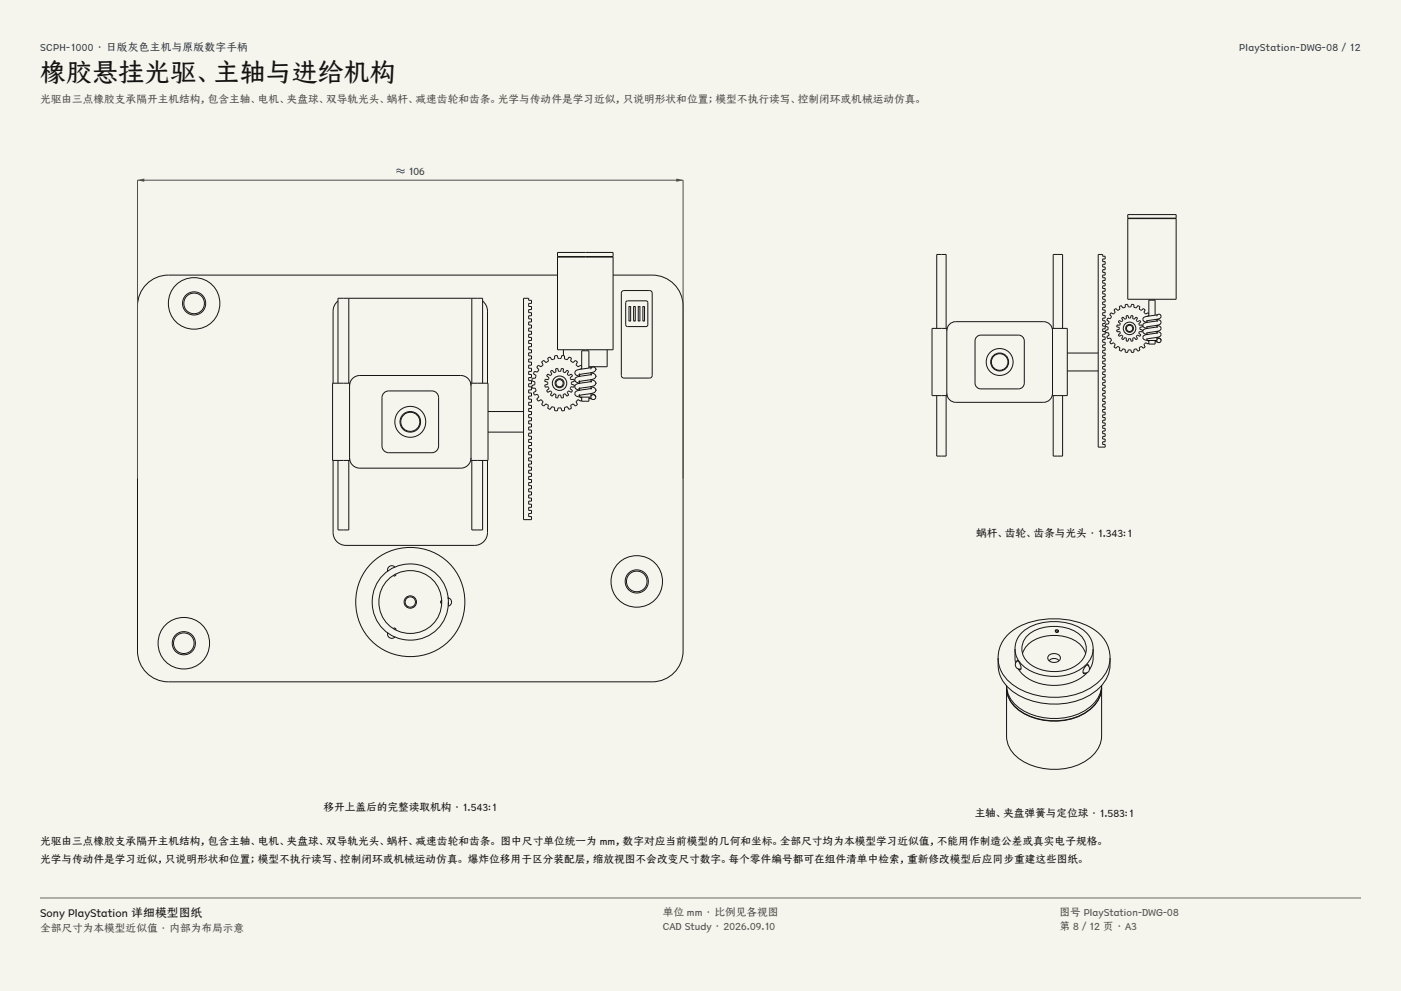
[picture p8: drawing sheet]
<svg xmlns="http://www.w3.org/2000/svg" width="420mm" height="297mm" viewBox="0 0 420 297" stroke-linecap="round" stroke-linejoin="round" font-family="sans-serif">
<g fill="#f5f4ed">
<path d="M0 0h420v297h-420z"/>
<path d="M12 12h396v275h-396z"/>
</g>
<g fill="none" stroke="#141413" stroke-width=".3">
<path d="M167.1 77h16.7v27.8h-16.7zM167.1 75.7h16.7v1.2h-16.7zM101.3 90.2l-1.1 1.4-.3 1.6v21.6M104.6 89.4h-3.3v25.4M104.6 89.4v25.4M104.6 89.4h36.8M141.4 89.4h3.3v25.4M141.4 89.4v25.4M144.7 90.2l1.1 1.4 .3 1.6v21.6M156.9 89.4h1.6v.6h.8v.9h-.8v1h.8v.9h-.8v.9h.8v.9h-.8v1h.8v.9h-.8v.9h.8v.9h-.8v1h.8v.9h-.8v.9h.8v.9h-.8v1h.8v.9h-.8v.9h.8v.9h-.8v1h.8v.9h-.8v.9h.8v.9h-.8v1h.8v.9h-.8v.9h.8v1h-.8v.9h.8v.9h-.8v.9h.8v1h-.8v.9h.8v.9h-.8v.9h.8v1h-.8v.9h.8v.9h-.8v.9h.8v1h-.8v.9h.8v.9h-.8v.9h.8v1h-.8v.9h.8v.9h-.8v.9h.8v1h-.8v.9h.8v.9h-.8v.9h.8v1h-.8v.9h.8v.9h-.8v.9h.8v1h-.8v.9h.8v.9h-.8v1h.8v.9h-.8v.9h.8v.9h-.8v1h.8v.9h-.8v.9h.8v.9h-.8v1h.8v.9h-.8v.9h.8v.9h-.8v1h.8v.9h-.8v.9h.8v.9h-2.4zM167.1 82.4h-116.6a9.3 9.3 0 0 0-9.3 9.3v103.4a9.3 9.3 0 0 0 9.3 9.2h145a9.3 9.3 0 0 0 9.3-9.2v-103.4a9.3 9.3 0 0 0-9.3-9.3h-11.7M186.5 87.3l.5-.2h7.8a.77 .77 0 0 1 .7 .7v24.7a.77 .77 0 0 1-.7 .8h-7.8a.77 .77 0 0 1-.7-.8v-24.7z"/>
<path d="M187.6 90.4l.5-.2h5.6l.4 .2 .1 6.9-.3 .5-5.8 .1-.5-.3zM189 91.9h-.4v4.2l.4 .1M189.1 91.9v4.2M190 91.9v4.2M190 91.9h.4v4.2l-.4 .1M191.8 91.9h-.4l-.1 4.2 .5 .1M191.8 91.9v4.2M192.8 91.9h.4v4.2l-.4 .1zM104.8 115.6a3.1 3.1 0 0 1 3.1-3.1h30.2a3.1 3.1 0 0 1 3.1 3.1M104.8 115.6v21.6M104.8 115.1v.5M104.9 115v-.2h-5.2v23.2h5.2v-.2"/>
<path d="M115.1 117.8l1.4-.6h13a2.01 2.01 0 0 1 2 2v14.5a2.01 2.01 0 0 1-2 2h-13a2.01 2.01 0 0 1-2-2v-14.5zM141.1 115v-.2h5.2v23.2h-5.2M141.2 115.1v.5M141.2 115.6v21.6M164.2 112.1l.8 .5 .5-.5-.5-.8 .5-.3 .6 .7 .6-.2-.1-1 .6-.1 .2 .9h.7l.2-.9 .6 .1-.1 1 .6 .2 .6-.7 .5 .3-.5 .8 .5 .5 .8-.5 .3 .5-.7 .6 .2 .6 1-.1 .1 .6-.9 .2v.7l.9 .2-.1 .6-1-.1-.2 .6 .7 .6-.3 .5-.8-.5-.5 .5 .5 .8-.5 .3-.6-.7-.6 .2 .1 1-.6 .1-.2-.9h-.7l-.2 .9-.6-.1 .1-1-.6-.2-.6 .7-.5-.3 .5-.8-.5-.5-.8 .5-.3-.5 .7-.6-.2-.6-1 .1-.1-.6 .9-.2v-.7l-.9-.2 .1-.6 1 .1 .2-.6-.7-.6zM168.9 104.8v1.8M173.3 109.9h.1M173.3 109.9l-.6-.6 .4-.8-.6-.5-.7 .7-.7-.5 .2-.9-.7-.3-.5 .8-.9-.2v-1l-.8-.1-.2 1h-.9l-.2-1-.8 .1-.1 1-.8 .2-.5-.8-.7 .3 .2 .9-.7 .5-.7-.7-.6 .5 .4 .8-.6 .6-.8-.4-.5 .6 .7 .7-.5 .7-.9-.2-.3 .7 .8 .5-.2 .8-1 .1-.1 .8 1 .2v.9l-1 .2 .1 .8 1 .1 .2 .8-.8 .5 .3 .7 .9-.2 .5 .7-.7 .7 .5 .6 .8-.4 .6 .6-.4 .8 .6 .5 .7-.7 .7 .5-.2 .9 .7 .3 .5-.8 .8 .2 .1 .9 .8 .2 .2-1h.9l.2 1 .8-.2v-.9l.9-.2 .5 .8 .7-.3-.2-.9 .7-.5 .7 .7 .6-.5-.4-.8 .6-.6 .8 .4 .3-.3M173.8 110.7h.1M173.8 112.2v.6M173.8 114.3v.6M173.8 116.4v.6"/>
<path d="M173.8 118.5v.5M173.9 119l.5 .1M174.1 119l.3 .4M174.4 119v1.2h.5h1.6v-1.2M174.4 110.3l-.3 .4M174.4 109.8l-.3-.3-.8 .4M176.5 119.4l.9 .2M176.5 110.3v-5.2h-2.1v5.5M177.1 110.7l.3-.6-3.5 .6a1.17 1.17 0 0 0-1.5 1.4l.5 .4 .9 .2M177.1 119a.74 .74 0 0 0 .8 .7 .74 .74 0 0 0 .7-.7M177.2 116.7l.2-.3-3.6 .6a1.05 1.05 0 0 0-1.2 .4 1.05 1.05 0 0 0 .1 1.3l1.1 .3M177.2 114.6l.2-.3-3.6 .6a1.07 1.07 0 0 0-1.2 .3 1.07 1.07 0 0 0 0 1.3l1.2 .4"/>
<path d="M177.2 112.5l.2-.3-3.6 .6a1.07 1.07 0 0 0-1.2 .3 1.07 1.07 0 0 0 0 1.3l1.2 .4M177.2 118.8a.74 .74 0 0 1 .8-.5 .74 .74 0 0 1 .6 .7M177.2 118.8v.2h-3.4M177.2 118.8v-.8a1.29 1.29 0 0 1 1.4 1M177.2 115.9l.2 .1a1.12 1.12 0 0 1 1.2 .9M177.2 113.8l.2 .1a1.12 1.12 0 0 1 1.2 .9M177.2 111.8h.2a1.11 1.11 0 0 1 1.2 1M177.2 118.8h.1M177.2 111.7v.6M177.2 113.8v.6M177.2 115.9v.5M177.4 110.1l.8-.1 .4 .7"/>
<path d="M178.6 116.9a1.56 1.56 0 0 1-1.8 1.1l-3.3 .5 .3-.3M178.6 116.9h.1M178.6 114.8a2.11 2.11 0 0 1-2.3 1.2l-2.8 .5 .3-.4M178.6 114.8h.1M178.6 112.8a2.11 2.11 0 0 1-2.3 1.1l-2.8 .5 .3-.4M178.6 112.8h.1M178.6 110.7a2.11 2.11 0 0 1-2.3 1.1l-2.8 .5 .3-.3M178.6 110.7h.1M182 104.8v5.1h-5.5M99.9 138v21.6a3.9 3.9 0 0 0 3.8 3.9h38.6a3.9 3.9 0 0 0 3.8-3.9v-21.6M101.3 138v20.8h3.3v-20.8M104.8 137.2a3.1 3.1 0 0 0 3.1 3.1h30.2a3.1 3.1 0 0 0 3.1-3.1"/>
<path d="M104.8 137.2v.5M141.2 137.2v.5M141.4 138v20.8h3.3v-20.8M146.3 123.3h10.6M146.3 129.5h10.6M118.4 170a1.26 1.26 0 0 0-1.6-.3 1.26 1.26 0 0 0-.6 1.5M118.6 172.1l.1 .3-.5 .3-.2-.2M132.4 179.9v.4M134.3 179l.1 .5M134.4 179.2a1.27 1.27 0 0 1 1 1.2 1.27 1.27 0 0 1-1 1.3M116.2 189.6a1.26 1.26 0 0 0 .6 1.5 1.26 1.26 0 0 0 1.6-.2M118 188.4l.2-.3 .5 .4-.1 .2"/>
<path d="M132.4 180.1h-.3v.7l.3 .1M134.4 180.4v.9"/>
<circle cx="58.2" cy="90.9" r="7.7"/>
<circle cx="58.2" cy="90.9" r="3.5"/>
<circle cx="58.2" cy="90.9" r="3.1"/>
<circle cx="188.6" cy="96.1" r=".03"/>
<circle cx="188.6" cy="91.9" r=".03"/>
<circle cx="189" cy="96.1" r=".03"/>
<circle cx="189" cy="91.9" r=".03"/>
<circle cx="190" cy="91.9" r=".03"/>
<circle cx="190" cy="96.1" r=".03"/>
<circle cx="190.4" cy="96.1" r=".03"/>
<circle cx="190.4" cy="91.9" r=".03"/>
<circle cx="191.4" cy="96.1" r=".03"/>
<circle cx="191.4" cy="91.9" r=".03"/>
<circle cx="191.8" cy="91.9" r=".03"/>
<circle cx="191.8" cy="96.1" r=".03"/>
<circle cx="192.8" cy="96.1" r=".03"/>
<circle cx="192.8" cy="91.9" r=".03"/>
<circle cx="193.2" cy="91.9" r=".03"/>
<circle cx="193.2" cy="96.1" r=".03"/>
<circle cx="167.7" cy="114.8" r="2.17"/>
<circle cx="167.7" cy="114.9" r="1.35"/>
<circle cx="167.7" cy="114.9" r="1.08"/>
<circle cx="123" cy="126.4" r="4.6"/>
<circle cx="123" cy="126.4" r="3.1"/>
<circle cx="123" cy="126.4" r="2.86"/>
<circle cx="190.9" cy="174.3" r="7.7"/>
<circle cx="190.9" cy="174.3" r="3.5"/>
<circle cx="190.9" cy="174.3" r="3.1"/>
<circle cx="55.1" cy="192.8" r="7.7"/>
<circle cx="55.1" cy="192.8" r="3.5"/>
<circle cx="55.1" cy="192.8" r="3.1"/>
<circle cx="122.9" cy="180.4" r="16.4"/>
<circle cx="123" cy="180.4" r="11.5"/>
<circle cx="123" cy="180.4" r="9.4"/>
<circle cx="123" cy="180.4" r="1.86"/>
<circle cx="123" cy="180.4" r="1.55"/>
</g>
<path d="M41.2 143.4v-89.4h163.6v89.4" fill="none" stroke="#504e49" stroke-width=".3"/>
<g fill="#504e49">
<path d="M41.2 54l2.1-.5v1z"/>
<path d="M202.7 53.5l2.1 .5-2.1 .5z"/>
</g>
<g fill="none" stroke="#141413" stroke-width=".3">
<path d="M329.2 76.3h1.4v.5h.7v.8h-.7v.8h.7v.8h-.7v.8h.7v.8h-.7v.8h.7v.8h-.7v.8h.7v.9h-.7v.8h.7v.8h-.7v.8h.7v.8h-.7v.8h.7v.8h-.7v.8h.7v.8h-.7v.8h.7v.8h-.7v.8h.7v.8h-.7v.8h.7v.8h-.7v.8h.7v.8h-.7v.8h.7v.9h-.7v.8h.7v.8h-.7v.8h.7v.8h-.7v.8h.7v.8h-.7v.8h.7v.8h-.7v.8h.7v.8h-.7v.8h.7v.8h-.7v.8h.7v.8h-.7v.8h.7v.8h-.7v.9h.7v.8h-.7v.8h.7v.8h-.7v.8h.7v.8h-.7v.8h.7v.8h-.7v.8h.7v.8h-.7v.8h.7v.8h-.7v.8h.7v.8h-.7v.8h.7v.8h-.7v.8h.7v.8h-.7v.9h.7v.8h-.7v.8h.7v.8h-.7v.8h.7v.8h-.7v.8h.7v.8h-.7v.8h.7v.8h-2.1zM338.1 65.5h14.5v24.2h-14.5zM338.1 64.3h14.5v1.1h-14.5zM280.8 98.4v-22.1h2.8v22.1M283.8 99.1a2.69 2.69 0 0 1 2.7-2.7h26.3a2.69 2.69 0 0 1 2.7 2.7M283.8 99.1v18.8M283.9 98.7l-.1 .4M283.9 98.6l-4.5-.2v20.2l4.5-.2M315.5 98.6l4.5-.2v20.2h-4.6M315.5 98.7v.4M315.5 99.1v18.8M315.7 98.4v-22.1h2.9v22.1"/>
<path d="M336.2 95.3l.5-.3 .5 .7 .5-.2-.1-.8 .5-.1 .3 .7h.5l.2-.7 .6 .1-.1 .8 .5 .2 .5-.7 .4 .3-.4 .8 .4 .3 .7-.4 .3 .5-.6 .5 .2 .5 .8-.1 .1 .5-.8 .3v.5l.8 .2-.1 .5-.8-.1-.2 .5 .6 .5-.3 .5-.7-.4-.4 .4 .4 .7-.4 .3-.5-.6-.5 .2 .1 .8-.6 .1-.2-.8h-.5l-.3 .8-.5-.1 .1-.8-.5-.2-.5 .6-.5-.3 .4-.7-.3-.4-.7 .4-.4-.5 .7-.5-.2-.5-.8 .1-.1-.5 .8-.2v-.5l-.8-.3 .1-.5 .8 .1 .2-.5-.7-.5 .4-.5 .7 .4 .3-.3zM343.9 94.8h.1M343.9 97.9v.5M343.9 99.8v.5M344.4 94.5l-.3 .3M344.4 94l-.2-.3-.8 .4-.5-.5 .4-.7-.5-.4-.6 .5-.7-.3 .2-.8-.6-.3-.4 .7-.8-.2v-.8l-.7-.1-.2 .8h-.7l-.3-.8-.7 .1v.8l-.7 .2-.4-.7-.7 .3 .2 .8-.6 .3-.6-.5-.6 .4 .4 .7-.5 .5-.7-.4-.4 .6 .5 .6-.3 .6-.8-.2-.3 .7 .7 .4-.2 .7h-.8l-.1 .7 .8 .2v.8l-.8 .2 .1 .7h.8l.2 .7-.7 .5 .3 .6 .8-.2 .3 .7-.5 .6 .4 .5 .7-.4 .5 .5-.4 .8 .6 .4 .6-.6 .6 .4-.2 .8 .7 .2 .4-.7 .7 .2v.9h.7l.3-.7h.7l.2 .7h.7v-.9l.8-.2 .4 .7 .6-.2-.2-.8 .7-.4 .6 .6 .5-.4-.4-.8 .5-.5 .8 .4 .2-.3M346.3 94.5v-4.5h-1.9v4.7M346.8 94.8l.3-.5-2.8 .4a1.27 1.27 0 0 0-1.7 1.2l.4 .4 .9 .3v-.5M346.8 98.2l.3-.3-3.1 .5a.96 .96 0 0 0-1.1 .3 .96 .96 0 0 0-.1 1.1l1.1 .4M346.8 96.4l.3-.3-3.1 .5a.96 .96 0 0 0-1.1 .3 .96 .96 0 0 0-.1 1.1l1.1 .4M346.8 99.3l.3 .1a.97 .97 0 0 1 1 .8M346.8 98v-.5l.3 .1a.97 .97 0 0 1 1 .8"/>
<path d="M346.8 96.2v-.5l.3 .1a.97 .97 0 0 1 1 .8M346.8 99.3v.5M347 94.3l.7-.1 .4 .6M348.1 98.4a1.83 1.83 0 0 1-2 1l-2.5 .4M348.1 96.6a1.83 1.83 0 0 1-2 1l-2.5 .4M348.1 94.8a1.83 1.83 0 0 1-2 1l-2.5 .4M348.1 94.8h.1M348.1 96.6h.1M348.1 98.4h.1M280.8 118.6v18.1h1h1.8v-18.1M283.8 117.9a2.69 2.69 0 0 0 2.7 2.7h26.3a2.69 2.69 0 0 0 2.7-2.7M283.8 117.9l.1 .4"/>
<path d="M292.8 100.9l1.2-.5h11.3a1.75 1.75 0 0 1 1.8 1.8v12.6a1.75 1.75 0 0 1-1.8 1.7h-11.3a1.75 1.75 0 0 1-1.7-1.7v-12.6zM315.5 117.9v.4M315.7 118.6v18.1h1h1.9v-18.1M320 105.8h9.2M320 111.2h9.2M343.9 101.6v.4h2.9v-.2M344 102l.4 .1v1h1.9v-1.1M344.1 102.1l.3 .3M346.3 102.4l.7 .1M346.8 102a.64 .64 0 0 0 .6 .7 .64 .64 0 0 0 .7-.7M346.8 100l.3-.3-3.1 .5a.96 .96 0 0 0-1.1 .3 .96 .96 0 0 0-.1 1.1l1.1 .4M346.8 101.8a.65 .65 0 0 1 .7-.4 .65 .65 0 0 1 .6 .6"/>
<path d="M346.8 101.2a1.12 1.12 0 0 1 1.3 .8M346.8 101.8h.1M346.8 101.1v.7M348.1 100.2a2.25 2.25 0 0 1-2.4 1.1l-2.1 .3M348.1 100.2h.1M299.2 197.2a11.1 11.1 0 0 0 7.4 9.8 22.2 22.2 0 0 0 21.7-1.8 10.1 10.1 0 0 0 4.5-8M299.2 197.2a11.3 11.3 0 0 1 8.7-10.5 24.5 24.5 0 0 1 19.6 1.7 10.2 10.2 0 0 1 5.3 8.8M299.2 197.2a10.7 10.7 0 0 0 5.8 11 22.3 22.3 0 0 0 23.3-1 10.5 10.5 0 0 0 4.5-10M304.3 194.5l.2 4.2M304.3 194.5a8.4 8.4 0 0 0 6.7 7.4 14 14 0 0 0 15.6-3.9l.9-2.1 .2-1.4M304.3 194.5a7.8 7.8 0 0 1 6.1-7.3 16.1 16.1 0 0 1 15.1 2.2 6.8 6.8 0 0 1 2.2 5.1M304.8 198.2l.1-.3a2.94 2.94 0 0 1 1.1 2.8l-.5-.2"/>
<path d="M305.2 198a1.3 1.3 0 0 0-.7 1.7 1.3 1.3 0 0 0 1.6 .8M306.5 195.8a9 9 0 0 1 8.8-5.3 10.4 10.4 0 0 1 9.7 4.1l.5 1.2M307.6 190.9a12.3 12.3 0 0 1 12.1-2.7 7 7 0 0 1 6 6.3 6.8 6.8 0 0 1-5.4 6.1 12.2 12.2 0 0 1-12.8-2.8 5.4 5.4 0 0 1 .1-6.9zM314.5 198a1.89 1.89 0 0 1 3 0M314.6 196.3a2.17 2.17 0 0 1 3.3 .9 2.01 2.01 0 0 1-1.9 1.4 2.01 2.01 0 0 1-1.9-1.4zM316.4 188.9l.1 .2M316.5 189.3l.3-.2 .4 .3M316.5 189.3l.3 .3 .4-.2M316.7 188.8l-.2 .5M317.1 188.8l.1 .2M317.2 189v.4M317.2 189h.1"/>
<path d="M317.3 189.1l-.1 .1M317.3 189.2l-.2 .2M317.3 189.1l-.2-.3h-.5l-.3 .3 .2 .2M317.3 189.1v.1M325.9 199.3a1.3 1.3 0 0 1 .6 1.7 1.3 1.3 0 0 1-1.8 .5M326.4 199.7a.43 .43 0 0 0-.4-.5 .43 .43 0 0 0-.5 .4 2.63 2.63 0 0 0-.8 2.1l.4 .2 .4-.2M326.4 199.7h.1M327.7 194.5l-.1 3.9-1 2.3M301.8 206.1a9.9 9.9 0 0 0 7.4 8.8 18.8 18.8 0 0 0 17.1-1.9 8.8 8.8 0 0 0 3.9-6.9M301.8 206.1v14.5a9.9 9.9 0 0 0 7.4 8.8 18.8 18.8 0 0 0 17.1-1.9 8.8 8.8 0 0 0 3.9-6.9v-14.5M301.8 205.5a10 10 0 0 0 7.5 8.7 18.8 18.8 0 0 0 17-2 8.8 8.8 0 0 0 3.9-6.7 9 9 0 0 1-5.3 8.4 18.9 18.9 0 0 1-19.9-1.5 8.2 8.2 0 0 1-3.2-6.9zM301.8 206.1h.1"/>
<path d="M305.2 200.5a13.5 13.5 0 0 0 14.1 4.6 11.9 11.9 0 0 0 6.6-3.5M330.2 206.1h.1"/>
<circle cx="338.6" cy="98.4" r="1.89"/>
<circle cx="338.6" cy="98.4" r="1.17"/>
<circle cx="338.6" cy="98.4" r=".94"/>
<circle cx="299.7" cy="108.5" r="4"/>
<circle cx="299.7" cy="108.5" r="2.69"/>
<circle cx="299.7" cy="108.5" r="2.49"/>
</g>
<path d="M12 269.3h396zM12 269h396v.3h-396z" fill-rule="evenodd" fill="#504e49"/>
<text font-size="7.8" fill="#141413" x="12" y="24.7">橡胶悬挂光驱、主轴与进给机构</text>
<text font-size="3.5" fill="#141413" x="12" y="274.9">Sony PlayStation 详细模型图纸</text>
<g font-size="3.2" fill="#1b365d">
<text x="12" y="15.3">SCPH-1000 · 日版灰色主机与原版数字手柄</text>
<text x="371.4" y="15.3">PlayStation-DWG-08 / 12</text>
<text x="118.6" y="52.4">≈ 106</text>
</g>
<g font-size="3.2" fill="#504e49">
<text x="12" y="30.9">光驱由三点橡胶支承隔开主机结构，包含主轴、电机、夹盘球、双导轨光头、蜗杆、减速齿轮和齿条。光学与传动件是学习近似，只说明形状和位置；模型不执行读写、控制闭环或机械运动仿真。</text>
<text x="198.7" y="274.5">单位 mm · 比例见各视图</text>
<text x="317.6" y="274.5">图号 PlayStation-DWG-08</text>
<text x="12" y="279.3">全部尺寸为本模型近似值 · 内部为布局示意</text>
<text x="198.7" y="278.8">CAD Study · 2026.09.10</text>
<text x="317.6" y="278.8">第 8 / 12 页 · A3</text>
</g>
<g font-size="3.2" fill="#141413">
<text x="292.6" y="161">蜗杆、齿轮、齿条与光头 · 1.343:1</text>
<text x="97" y="243">移开上盖后的完整读取机构 · 1.543:1</text>
<text x="292.1" y="245">主轴、夹盘弹簧与定位球 · 1.583:1</text>
<text x="12" y="253.3">光驱由三点橡胶支承隔开主机结构，包含主轴、电机、夹盘球、双导轨光头、蜗杆、减速齿轮和齿条。 图中尺寸单位统一为 mm，数字对应当前模型的几何和坐标。全部尺寸均为本模型学习近似值，不能用作制造公差或真实电子规格。</text>
<text x="12" y="258.6">光学与传动件是学习近似，只说明形状和位置；模型不执行读写、控制闭环或机械运动仿真。 爆炸位移用于区分装配层，缩放视图不会改变尺寸数字。每个零件编号都可在组件清单中检索，重新修改模型后应同步重建这些图纸。</text>
</g>
</svg>
